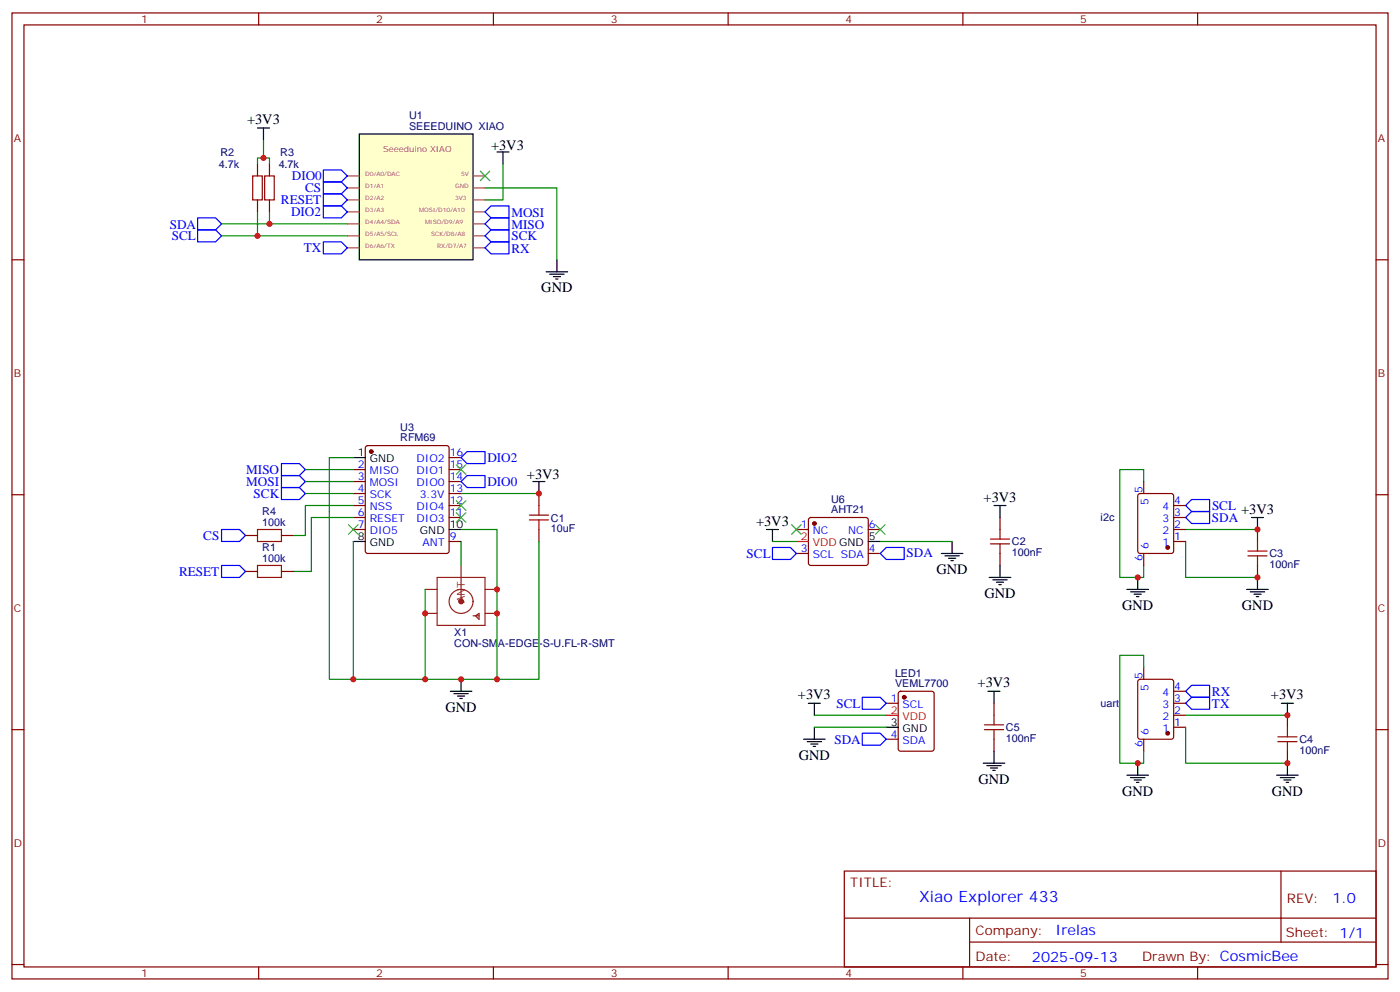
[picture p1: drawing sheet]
<svg xmlns="http://www.w3.org/2000/svg" width="412mm" height="292mm" viewBox="0 0 412 292" stroke-linecap="round" stroke-linejoin="round" font-family="sans-serif">
<g fill="none" stroke="#870000" stroke-width=".35">
<path d="M3.5 3.8h405.4v284.3h-405.4zM7.1 7.3h398.2v277.3h-398.2zM76.2 3.8v3.5M145.3 3.8v3.5M214.5 3.8v3.5M283.6 3.8v3.5M352.8 3.8v3.5M3.5 76.5h3.6M405.3 76.5h3.6M3.5 145.6h3.6M405.3 145.6h3.6M3.5 214.8h3.6"/>
<path d="M405.3 214.8h3.6M248.7 256.4h156.6v28.2h-156.6zM377.3 256.4v20.9M248.7 270.2h156.5M285.6 277.3h119.6M285.6 270.2v14.2M3.5 283.9h3.6M76.2 284.6v3.5M145.3 284.6v3.5M214.5 284.6v3.5M283.6 284.6v3.5M352.8 284.6v3.5"/>
<path d="M405.3 283.9h3.6"/>
</g>
<path d="M105.8 39.4h33.5v37.1h-33.5z" fill="#ffc" stroke="#000" stroke-width=".35"/>
<g fill="none" stroke="#a64a4a" stroke-width=".35">
<path d="M102.3 51.8h3.5M102.3 55.3h3.5M102.3 58.8h3.5M139.4 51.8h3.5M139.4 55.3h3.5M139.4 58.8h3.5M102.3 62.4h3.5M102.3 65.9h3.5M102.3 69.4h3.5M102.3 73h3.5M139.4 62.4h3.5M139.4 65.9h3.5"/>
<path d="M139.4 69.4h3.5M139.4 73h3.5"/>
</g>
<g fill="none" stroke="#a10000" stroke-width=".35">
<path d="M74.4 51.8h2.9v7h-2.9zM78 51.8h2.8v7h-2.8zM75.8 155.9h7.1v3.5h-7.1zM155.9 153h5.7M155.9 151.6h5.7M158.7 148.8v2.8M158.7 153v2.9M291.7 158.7h5.7M294.6 155.9v2.8M370.4 159.4v2.8M75.8 166.4h7.1v3.6h-7.1zM291.7 160.1h5.7"/>
<path d="M294.6 160.1v2.8M367.6 162.2h5.6M367.6 163.6h5.6M370.4 163.6v2.8M290 213.4h5.6M290 214.8h5.6M292.8 210.5v2.9M292.8 214.8v2.8M376.4 216.9h5.7M376.4 218.3h5.7M379.2 214.1v2.8M379.2 218.3v2.8"/>
</g>
<g fill="none" stroke="#870000" stroke-width=".35">
<path d="M75.8 48.3v3.5M75.8 58.8v3.6M79.4 48.3v3.5M79.4 58.8v3.6M104.1 138.2h3.5M107.8 131.4l.5-.2h23.3l.5 .2 .2 .5v30.3l-.2 .5-.5 .2h-23.3l-.5-.2-.2-.5v-30.3zM132.3 138.2h3.5M132.3 134.7h3.5M72.3 157.6h3.5M82.9 157.6h3.5M104.1 141.7h3.5M104.1 145.3h3.5"/>
<path d="M104.1 148.8h3.5M104.1 152.3h3.5M104.1 155.9h3.5M132.3 141.7h3.5M132.3 145.3h3.5M132.3 148.8h3.5M132.3 152.3h3.5M132.3 159.4h3.5M158.7 145.3v3.5M158.7 155.9v3.5M234.6 155.9h3.5M238.4 152.5l.4-.2h16.3l.5 .2 .2 .5v12.7l-.3 .5-.4 .2h-16.3l-.5-.2-.2-.5v-12.7z"/>
<path d="M255.8 155.9h3.5M294.6 152.3v3.6M335.4 145.5l.4-.2h9.2l.7 .4v16.5l-.4 .7h-9.5l-.6-.4-.1-16.5zM336.9 141.7v3.6M345.7 148.8h3.5M345.7 152.3h3.5M345.7 155.9h3.5M345.7 159.4h3.5M370.4 155.9v3.5M72.3 168.2h3.5M82.9 168.2h3.5M234.6 162.9h3.5"/>
<path d="M255.8 162.9h3.5M294.6 162.9v3.5M336.9 162.9v3.5M370.4 166.4v3.6M336.9 196.4v3.6M261.1 207h3.5M261.1 217.6h3.5M264.8 203.7l.5-.2h9.2l.6 .4 .1 16.5-.5 .7h-9.4l-.7-.4v-16.5zM292.8 207v3.5M292.8 217.6v3.5M335.4 200.2l.4-.2h9.2l.7 .4v16.5l-.4 .6-9.5 .1-.6-.5-.1-16.4zM336.9 217.6v3.5"/>
<path d="M345.7 207h3.5M345.7 214.1h3.5M345.7 210.5h3.5M345.7 203.5h3.5M379.2 210.5v3.6M379.2 221.1v3.5"/>
</g>
<g fill="none" stroke="#3c3" stroke-width=".35">
<path d="M141.5 50.4l2.8 2.8M144.3 50.4l-2.8 2.8M134.4 136.8l2.8 2.8M137.2 136.8l-2.8 2.8M102.7 154.4l2.8 2.9M105.5 154.4l-2.8 2.9M134.4 147.4l2.8 2.8M134.4 150.9l2.8 2.8M137.2 147.4l-2.8 2.8M137.2 150.9l-2.8 2.8M233.2 154.4l2.8 2.9M236 154.4l-2.8 2.9"/>
<path d="M257.9 154.4l2.8 2.9M260.7 154.4l-2.8 2.9"/>
</g>
<g fill="none" stroke="#000" stroke-width=".35">
<path d="M75.8 37.7h3.6M77.6 37.7v3.5M146.4 44.7h3.5M148.2 44.7v3.6M164 76.5v3.5M160.9 80h6.3M161.9 80.7h4.3M163 81.4h2.1M163.7 82.1h.7M104.1 134.7h3.5M104.1 159.4h3.5M132.3 155.9h3.5"/>
<path d="M157 141.7h3.5M158.7 141.7v3.6M225.8 155.9h3.5M227.5 155.9v3.5M255.8 159.4h3.5M280.5 159.4v3.5M292.8 148.8h3.5M294.6 148.8v3.5M368.7 152.3h3.5M370.4 152.3v3.6M277.3 162.9h6.3M278.3 163.6h4.3"/>
<path d="M279.4 164.3h2.1M280.1 165h.7M291.4 170h6.3M292.5 170.7h4.2M293.5 171.4h2.1M294.2 172.1h.7M294.6 166.4v3.6M332 173.5h6.3M333 174.2h4.3M334.1 174.9h2.1M334.8 175.6h.7M335.1 170v3.5"/>
<path d="M367.2 173.5h6.4M368.3 174.2h4.2M369.4 174.9h2.1M370.1 175.6h.7M370.4 170v3.5M135.8 200v3.5M132.6 203.5h6.4M133.7 204.2h4.2M134.8 204.9h2.1M135.5 205.6h.7M236.7 217.6h6.4M237.8 218.3h4.2"/>
<path d="M238.1 207h3.6M238.8 219h2.1M239.5 219.7h.7M239.9 207v3.5M239.9 214.1v3.5M261.1 214.1h3.5M291 203.5h3.6M292.8 203.5v3.5M377.5 207h3.5M379.2 207v3.5M289.6 224.6h6.4M290.7 225.4h4.2"/>
<path d="M291.7 226.1h2.2M292.5 226.8h.7M292.8 221.1v3.5M332 228.2h6.3M333 228.9h4.3M334.1 229.6h2.1M334.8 230.3h.7M335.1 224.6v3.6M376.1 228.2h6.3M377.1 228.9h4.3M378.2 229.6h2.1M378.9 230.3h.7"/>
<path d="M379.2 224.6v3.6"/>
</g>
<g fill="none" stroke="#008700" stroke-width=".35">
<path d="M75.8 48.3v-1.8h3.6v1.8M77.6 41.2v5.3M142.9 55.3h21.1v21.2M148.2 48.3v10.5h-5.3M65.3 65.9h37M65.3 69.4h37M75.8 62.4v7M79.4 62.4v3.5M90 138.2h14.1M104.1 134.7h-7.1v65.3h7.1M90 145.3h14.1M90 141.7h14.1"/>
<path d="M104.1 159.4v40.6h21.1M104.1 152.3h-12.4v15.9h-5.3M104.1 148.8h-14.1v8.8h-3.6M135.8 155.9h10.6v44.1h-21.2v-26.5M135.8 159.4v7M135.8 145.3h22.9M158.7 159.4v40.6h-12.3M227.5 159.4h7.1M259.3 159.4h21.2M336.9 141.7v-3.5h-7.1v31.8h7.1v-3.6M349.2 159.4v10.6h21.2M349.2 155.9h21.2"/>
<path d="M336.9 196.4v-3.5h-7.1v31.7h7.1v-3.5M239.9 210.5h21.2M239.9 214.1h21.2M349.2 214.1v10.5h30M349.2 210.5h30"/>
</g>
<g fill="none" stroke="#8c2424" stroke-width=".35">
<path d="M125.2 173.5h3.6M128.8 170h14.1v14.1h-14.1zM135.8 166.4v10.6M142.9 173.5h3.5M125.2 180.6h3.6M139.3 181.3h1.8M140.1 181.3l1-.7v1.7zM142.9 180.6h3.5"/>
<circle cx="135.8" cy="177" r="3.5"/>
</g>
<circle cx="135.8" cy="177" r=".35" fill="none" stroke="#8c2424" stroke-width="1.1"/>
<g fill="#870000" stroke="#870000" stroke-width=".35">
<circle cx="109.4" cy="132.9" r=".53"/>
<circle cx="266.3" cy="205.2" r=".53"/>
<circle cx="239.9" cy="154.1" r=".53"/>
<circle cx="344" cy="215.8" r=".53"/>
<circle cx="344" cy="161.1" r=".53"/>
</g>
<path d="M234.6 159.4h3.5M261.1 210.5h3.5" fill="none" stroke="#f00" stroke-width=".35"/>
<g fill="none" stroke="#00f" stroke-width=".35">
<path d="M95.2 53.6h5.3l1.8 1.7-1.8 1.8h-5.3zM95.2 57.1h5.3l1.8 1.7-1.8 1.8h-5.3zM95.2 50h5.3l1.8 1.8-1.8 1.8h-5.3zM58.2 67.7h5.3l1.8 1.7-1.8 1.8h-5.3zM58.2 64.1h5.3l1.8 1.8-1.8 1.8h-5.3zM95.2 71.2h5.3l1.8 1.8-1.8 1.7h-5.3zM95.2 60.6h5.3l1.8 1.8-1.8 1.7h-5.3zM142.9 73l1.7-1.8h5.3v3.5h-5.3zM142.9 65.9l1.7-1.8h5.3v3.6h-5.3zM142.9 62.4l1.7-1.8h5.3v3.5h-5.3zM142.9 69.4l1.7-1.7h5.3v3.5h-5.3zM82.9 136.5h5.3l1.8 1.7-1.8 1.8h-5.3z"/>
<path d="M82.9 140h5.3l1.8 1.7-1.8 1.8h-5.3zM135.8 134.7l1.8-1.8h5.3v3.6h-5.3zM65.3 155.9h5.3l1.7 1.7-1.7 1.8h-5.3zM82.9 143.5h5.3l1.8 1.8-1.8 1.7h-5.3zM135.8 141.7l1.8-1.7h5.3v3.5h-5.3zM349.2 152.3l1.8-1.7h5.3v3.5h-5.3zM349.2 148.8l1.8-1.8h5.3v3.6h-5.3zM65.3 166.4h5.3l1.7 1.8-1.7 1.8h-5.3zM227.5 161.1h5.3l1.8 1.8-1.8 1.8h-5.3zM259.3 162.9l1.8-1.8h5.2v3.6h-5.2zM254 215.8h5.3l1.8 1.8-1.8 1.8h-5.3zM254 205.2h5.3l1.8 1.8-1.8 1.8h-5.3z"/>
<path d="M349.2 203.5l1.8-1.8h5.3v3.5h-5.3zM349.2 207l1.8-1.8h5.3v3.6h-5.3z"/>
</g>
<g fill="#c00">
<circle cx="146.4" cy="173.5" r=".88"/>
<circle cx="125.2" cy="180.6" r=".88"/>
<circle cx="135.8" cy="200" r=".88"/>
<circle cx="146.4" cy="180.6" r=".88"/>
<circle cx="125.2" cy="200" r=".88"/>
<circle cx="104.1" cy="200" r=".88"/>
<circle cx="146.4" cy="200" r=".88"/>
<circle cx="77.6" cy="46.5" r=".88"/>
<circle cx="370.4" cy="155.9" r=".88"/>
<circle cx="370.4" cy="170" r=".88"/>
<circle cx="335.1" cy="170" r=".88"/>
<circle cx="75.8" cy="69.4" r=".88"/>
<circle cx="79.4" cy="65.9" r=".88"/>
<circle cx="158.8" cy="145.3" r=".88"/>
<circle cx="379.2" cy="224.6" r=".88"/>
<circle cx="379.2" cy="210.5" r=".88"/>
<circle cx="335.1" cy="224.6" r=".88"/>
</g>
<text font-size="4.6" fill="#00f" x="270.8" y="265.4">Xiao Explorer 433</text>
<g font-size="4.2">
<text x="72.8" y="36.5">+3V3</text>
<text x="144.6" y="44">+3V3</text>
<text x="159.5" y="86">GND</text>
<text x="155.2" y="141">+3V3</text>
<text x="289.7" y="147.7">+3V3</text>
<text x="222.7" y="154.7">+3V3</text>
<text x="365.6" y="151.2">+3V3</text>
<text x="275.9" y="169">GND</text>
<text x="290" y="176">GND</text>
<text x="330.6" y="179.7">GND</text>
<text x="365.8" y="179.6">GND</text>
<text x="288" y="202.3">+3V3</text>
<text x="131.2" y="209.5">GND</text>
<text x="235" y="205.9">+3V3</text>
<text x="374.4" y="205.9">+3V3</text>
<text x="235.3" y="223.6">GND</text>
<text x="288.2" y="230.7">GND</text>
<text x="330.6" y="234.4">GND</text>
<text x="374.6" y="234.2">GND</text>
</g>
<g font-size="4.2" fill="#00f">
<text x="392.5" y="265.7">1.0</text>
<text x="310.9" y="275.2">Irelas</text>
<text x="304" y="283">2025-09-13</text>
</g>
<g font-size="3.9" fill="#00f">
<text x="86" y="53">DIO0</text>
<text x="89.8" y="56.5">CS</text>
<text x="82.7" y="60.1">RESET</text>
<text x="85.7" y="63.6">DIO2</text>
<text x="150.6" y="63.7">MOSI</text>
<text x="50" y="67.3">SDA</text>
<text x="50.6" y="70.7">SCL</text>
<text x="150.6" y="67.3">MISO</text>
<text x="150.6" y="70.8">SCK</text>
<text x="89.5" y="74.1">TX</text>
<text x="150.6" y="74.3">RX</text>
<text x="143.6" y="136">DIO2</text>
<text x="72.5" y="139.4">MISO</text>
<text x="72.5" y="143">MOSI</text>
<text x="143.6" y="143.1">DIO0</text>
<text x="74.7" y="146.5">SCK</text>
<text x="357" y="153.5">SDA</text>
<text x="357" y="150">SCL</text>
<text x="59.9" y="158.8">CS</text>
<text x="219.9" y="164.2">SCL</text>
<text x="267" y="164.1">SDA</text>
<text x="52.8" y="169.4">RESET</text>
<text x="246.4" y="208.3">SCL</text>
<text x="357" y="204.9">RX</text>
<text x="357" y="208.4">TX</text>
<text x="245.8" y="219">SDA</text>
</g>
<g font-size="3.9" fill="#800">
<text x="250.5" y="261">TITLE:</text>
<text x="379.1" y="265.7">REV:</text>
<text x="287.4" y="275.2">Company:</text>
<text x="378.7" y="275.8">Sheet: 1/1</text>
<text x="287.4" y="282.9">Date:</text>
<text x="336.4" y="282.9">Drawn By: CosmicBee</text>
</g>
<g font-size="3.2" fill="#800">
<text x="41.6" y="6.8">1</text>
<text x="110.8" y="6.8">2</text>
<text x="179.9" y="6.8">3</text>
<text x="249.1" y="6.8">4</text>
<text x="318.2" y="6.8">5</text>
<text x="4.1" y="41.9">A</text>
<text x="405.9" y="41.9">A</text>
<text x="4.1" y="111.1">B</text>
<text x="405.9" y="111.1">B</text>
<text x="4.1" y="180.2">C</text>
<text x="405.9" y="180.2">C</text>
<text x="4.1" y="249.3">D</text>
<text x="405.9" y="249.3">D</text>
<text x="41.6" y="287.6">1</text>
<text x="110.8" y="287.6">2</text>
<text x="179.9" y="287.6">3</text>
<text x="249.1" y="287.6">4</text>
<text x="318.2" y="287.6">5</text>
</g>
<g font-size="3.2" fill="#000080">
<text x="120.5" y="35.1">U1</text>
<text x="120.5" y="38.4">SEEEDUINO XIAO</text>
<text x="64.9" y="45.9">R2</text>
<text x="82.6" y="45.9">R3</text>
<text x="64.4" y="49.4">4.7k</text>
<text x="82.1" y="49.4">4.7k</text>
<text x="117.9" y="129.9">RFM69</text>
<text x="117.9" y="126.8">U3</text>
<text x="244.8" y="147.9">U6</text>
<text x="77.3" y="154.8">100k</text>
<text x="77.3" y="151.5">R4</text>
<text x="162.3" y="153.5">C1</text>
<text x="244.8" y="151.1">AHT21</text>
<text x="324.2" y="153.4">i2c</text>
<text x="162.3" y="156.7">10uF</text>
<text x="298.1" y="160.6">C2</text>
<text x="77.3" y="165.4">100k</text>
<text x="77.3" y="162.1">R1</text>
<text x="298.1" y="163.7">100nF</text>
<text x="373.9" y="167.2">100nF</text>
<text x="373.9" y="164.1">C3</text>
<text x="133.8" y="190.3">CON-SMA-EDGE-S-U.FL-R-SMT</text>
<text x="133.8" y="187.1">X1</text>
<text x="263.6" y="202.3">VEML7700</text>
<text x="263.6" y="199.1">LED1</text>
<text x="324.2" y="208.1">uart</text>
<text x="296.3" y="215.2">C5</text>
<text x="296.3" y="218.4">100nF</text>
<text x="382.8" y="221.9">100nF</text>
<text x="382.8" y="218.8">C4</text>
</g>
<g font-size="3.2">
<text x="105.4" y="134.3">1</text>
<text x="108.9" y="136.1">GND</text>
<text x="132.5" y="155.5">10</text>
<text x="105.4" y="159">8</text>
<text x="108.9" y="160.8">GND</text>
<text x="123.7" y="157.3">GND</text>
<text x="255.9" y="159">5</text>
<text x="262.4" y="213.7">3</text>
<text x="265.9" y="215.5">GND</text>
</g>
<g font-size="3.2" fill="#00f">
<text x="105.4" y="137.9">2</text>
<text x="122.7" y="136.1">DIO2</text>
<text x="132.5" y="137.9">15</text>
<text x="132.5" y="134.3">16</text>
<text x="105.4" y="141.4">3</text>
<text x="108.9" y="139.6">MISO</text>
<text x="108.9" y="143.2">MOSI</text>
<text x="122.7" y="143.2">DIO0</text>
<text x="122.7" y="139.6">DIO1</text>
<text x="132.5" y="141.4">14</text>
<text x="105.4" y="144.9">4</text>
<text x="105.4" y="148.4">5</text>
<text x="108.9" y="146.7">SCK</text>
<text x="123.6" y="146.7">3.3V</text>
<text x="132.5" y="148.4">12</text>
<text x="132.5" y="144.9">13</text>
<text x="336.5" y="145.1" transform="rotate(-90 336.5 145.1)">5</text>
<text x="338.3" y="148.6" transform="rotate(-90 338.3 148.6)">5</text>
<text x="345.9" y="148.4">4</text>
<text x="105.4" y="152">6</text>
<text x="105.4" y="155.5">7</text>
<text x="108.9" y="150.2">NSS</text>
<text x="108.9" y="153.7">RESET</text>
<text x="122.7" y="153.7">DIO3</text>
<text x="122.7" y="150.2">DIO4</text>
<text x="132.5" y="152">11</text>
<text x="235.9" y="155.5">1</text>
<text x="255.9" y="155.5">6</text>
<text x="342.4" y="153.7">3</text>
<text x="342.4" y="150.2">4</text>
<text x="345.9" y="155.5">2</text>
<text x="345.9" y="152">3</text>
<text x="108.9" y="157.3">DIO5</text>
<text x="124.5" y="160.8">ANT</text>
<text x="132.5" y="159">9</text>
<text x="239.4" y="157.3">NC</text>
<text x="249.9" y="157.3">NC</text>
<text x="338.3" y="161.6" transform="rotate(-90 338.3 161.6)">6</text>
<text x="342.4" y="160.8">1</text>
<text x="342.4" y="157.3">2</text>
<text x="345.9" y="159">1</text>
<text x="235.9" y="162.6">3</text>
<text x="239.4" y="164.3">SCL SDA</text>
<text x="255.9" y="162.6">4</text>
<text x="336.5" y="165.1" transform="rotate(-90 336.5 165.1)">6</text>
<text x="336.5" y="199.8" transform="rotate(-90 336.5 199.8)">5</text>
<text x="338.3" y="203.3" transform="rotate(-90 338.3 203.3)">5</text>
<text x="345.9" y="203.1">4</text>
<text x="262.4" y="206.7">1</text>
<text x="265.9" y="208.4">SCL</text>
<text x="342.4" y="208.4">3</text>
<text x="342.4" y="204.9">4</text>
<text x="345.9" y="206.7">3</text>
<text x="342.4" y="215.5">1</text>
<text x="342.4" y="211.9">2</text>
<text x="345.9" y="213.7">1</text>
<text x="345.9" y="210.2">2</text>
<text x="262.4" y="217.2">4</text>
<text x="265.9" y="219">SDA</text>
<text x="336.5" y="219.8" transform="rotate(-90 336.5 219.8)">6</text>
<text x="338.3" y="216.3" transform="rotate(-90 338.3 216.3)">6</text>
</g>
<g font-size="3.2" fill="#f00">
<text x="235.9" y="159">2</text>
<text x="239.4" y="160.8">VDD GND</text>
<text x="262.4" y="210.2">2</text>
<text x="265.9" y="211.9">VDD</text>
</g>
<text font-size="3.2" fill="#8d2323" x="136.9" y="177.5" transform="rotate(-90 136.9 177.5)">ANT</text>
<text font-size="2.5" fill="#a54b4b" x="112.9" y="44.7">Seeeduino XIAO</text>
<g font-size="1.8" fill="#a54b4b">
<text x="107.6" y="51.8">D0/A0/DAC</text>
<text x="135.8" y="51.8">5V</text>
<text x="107.6" y="55.3">D1/A1</text>
<text x="107.6" y="58.8">D2/A2</text>
<text x="134.1" y="58.8">3V3</text>
<text x="134.1" y="55.3">GND</text>
<text x="107.6" y="62.4">D3/A3</text>
<text x="107.6" y="65.9">D4/A4/SDA</text>
<text x="123.5" y="62.4">MOSI/D10/A10</text>
<text x="125.2" y="65.9">MISO/D9/A9</text>
<text x="107.6" y="69.4">D5/A5/SCL</text>
<text x="127" y="69.4">SCK/D8/A8</text>
<text x="107.6" y="73">D6/A6/TX</text>
<text x="128.8" y="73">RX/D7/A7</text>
</g>
</svg>
